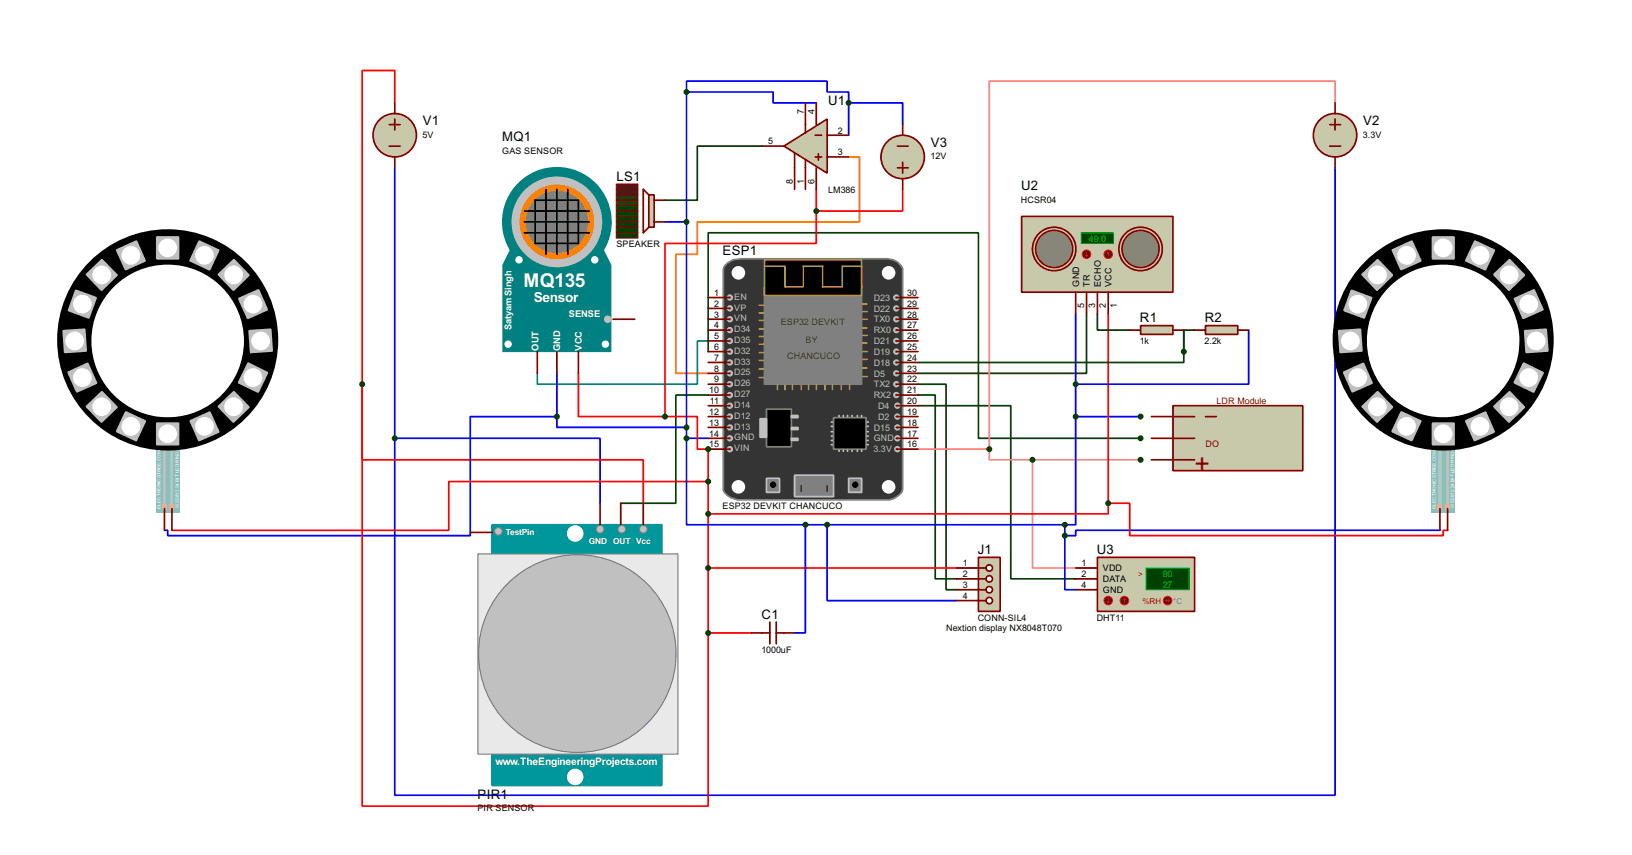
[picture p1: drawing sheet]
<svg xmlns="http://www.w3.org/2000/svg" width="383mm" height="201mm" viewBox="0 0 383 201" stroke-linecap="round" stroke-linejoin="round" font-family="sans-serif">
<path d="M255.3 73.7v14h-39.6M166.4 92.8h-7.6v25.4h-12.9M215.7 92.8h4.1v43.1h5M215.7 90.2h6.6v48.3h2.5M215.7 95.3h21.8v40.6h15.3" fill="none" stroke="#004000" stroke-width=".4"/>
<path d="M199.4 36.9h2.6v15.2h-38.1v7.6h-5.1v28h7.6" fill="none" stroke="#ff8000" stroke-width=".4"/>
<path d="M166.4 80.1h-2.5v10.1h-37.6v-2.5" fill="none" stroke="#008080" stroke-width=".4"/>
<path d="M92.8 39.4v63.5M313.7 39.4v147.3h-220.9v-83.8M92.8 102.9h48.2v15.3" fill="none" stroke="#00f" stroke-width=".4"/>
<path d="M92.8 24.2v-7.6h-7.7v91.4h66.1v10.2" fill="none" stroke="#f00" stroke-width=".4"/>
<circle cx="166.4" cy="105.5" r=".2" fill="#004000"/>
<g fill="none" stroke="#00f" stroke-width=".4">
<path d="M161.3 21.6h20.4v2.6h10.1M161.3 21.6v-2.5h33.1v2.5h5v2.6M161.3 21.6v81.3M199.4 24.2h12.7v5.1M199.4 24.2v7.6M156.3 52.1h5M252.8 73.7v24.1M293.4 77.5v12.7h-40.6M130.9 97.8v2.6h30.4M130.9 97.8h-20.4v28h-71.1v-1.3h-.7M130.9 87.7v10.1M252.8 97.8v25.4h-2.6"/>
<path d="M252.8 97.8h15.2M161.3 102.9v20.3h28M161.3 102.9h5.1M189.3 123.2v25.4h-2.6M189.3 123.2h60.9M194.4 123.2v17.8h30.4M250.2 125.8v12.7h2.6M250.2 123.2v2.6M338.4 124.5h-85.6v1.3h-2.6"/>
</g>
<path d="M179.1 34.3h-15.2v12.7h-7.6M257.9 73.7v3.8h7.6M278.2 77.5v5.1M280.7 77.5h-2.5v5.1M166.4 82.6v-27.9h63.5v48.2h38.1M278.2 82.6v2.5h-62.5" fill="none" stroke="#004000" stroke-width=".4"/>
<path d="M313.7 24.2v-5.1h-81.2v86.4M215.7 105.5h16.8M232.5 105.5v2.5h10.1M242.6 108v25.4h10.2M242.6 108h25.4" fill="none" stroke="#ff8080" stroke-width=".4"/>
<path d="M191.8 49.6v7.6h-35.5v40.6M191.8 44.5v5.1M212.1 44.5v5.1h-20.3M260.4 73.7v44.5M85.1 90.2v99.1h81.3v-40.7M135.9 87.7v10.1h20.4M156.3 97.8h7.6v7.7h2.5v43.1M166.4 113.1h-60.9v11.4h-65.1M260.4 118.2v2.5h-94M260.4 118.2h5.1v7.6h73.6v-1.3h1.1M166.4 133.4h58.4M166.4 148.6h10.2" fill="none" stroke="#f00" stroke-width=".4"/>
<circle cx="92.7" cy="31.8" r="5.1" fill="#c8c8aa" stroke="#800000" stroke-width=".4"/>
<path d="M91.5 29.3h2.5M91.5 34.3h2.5M92.8 24.2v2.5M92.8 28v2.5M92.8 36.9v2.5" fill="none" stroke="#800000" stroke-width=".4"/>
<circle cx="313.7" cy="31.8" r="5.1" fill="#c8c8aa" stroke="#800000" stroke-width=".4"/>
<path d="M312.5 29.3h2.5M312.5 34.3h2.5M313.7 24.2v2.5M313.7 28v2.5M313.7 36.9v2.5" fill="none" stroke="#800000" stroke-width=".4"/>
<path d="M170.2 62.5l.8-.7 1.3-.8 2-.2h33.3a4.4 4.4 0 0 1 4.5 2.2v51.9a3.9 3.9 0 0 1-3 2.5h-35.8a4.3 4.3 0 0 1-3.3-2.3v-51.8z" fill-rule="evenodd" fill="#343434" stroke="#808080" stroke-width=".4"/>
<path d="M179.6 67.4h22.9v22.8h-22.9z" fill="#808080" stroke="#808080" stroke-width=".4"/>
<path d="M179.6 61h22.9v8.4h-22.9z" fill="#000" stroke="#b09b04" stroke-width=".4"/>
<g fill="none" stroke="#b09b04" stroke-width=".4">
<path d="M178.4 71.7h1M178.4 73.5h1M178.4 75.2h1M178.4 77.3h1M178.4 79h1M179.6 62.5h4.9v4.9h4.3M188.8 67.1v-4.6h4.5v4.9h4.6v-4.9h4.6v4.9M202.7 71.4h1.1M202.7 73.2h1.1M202.7 75h1.1M202.7 77h1.1M202.7 78.8h1.1"/>
<path d="M178.4 80.8h1M178.4 82.8h1M178.4 84.6h1M178.4 86.7h1M178.4 88.7h1M182.7 90.5v1M184.5 90.5v1M186.2 90.5v1M188.3 90.5v1M190 90.5v1M191.8 90.5v1M193.9 90.5v1"/>
<path d="M195.6 90.5v1M197.7 90.5v1M199.7 90.5v1M202.7 80.6h1.1M202.7 82.6h1.1M202.7 84.4h1.1M202.7 86.4h1.1M202.7 88.4h1.1"/>
</g>
<g fill="#feffff" stroke="#343434" stroke-width=".4">
<circle cx="208.8" cy="64.1" r="1.8"/>
<circle cx="173.5" cy="64.1" r="1.8"/>
<circle cx="208.8" cy="114.3" r="1.8"/>
<circle cx="173.5" cy="114.3" r="1.8"/>
</g>
<g fill="#808080" stroke="#c0c0c0" stroke-width=".4">
<circle cx="210.6" cy="69.9" r=".55"/>
<circle cx="210.6" cy="72.4" r=".55"/>
<circle cx="210.6" cy="75" r=".55"/>
<circle cx="210.6" cy="77.5" r=".55"/>
<circle cx="210.6" cy="80.1" r=".55"/>
<circle cx="210.6" cy="82.6" r=".55"/>
<circle cx="210.6" cy="85.1" r=".55"/>
<circle cx="210.6" cy="87.7" r=".55"/>
<circle cx="210.6" cy="90.2" r=".55"/>
<circle cx="210.6" cy="92.8" r=".55"/>
<circle cx="210.8" cy="95.3" r=".55"/>
<circle cx="210.8" cy="97.8" r=".55"/>
<circle cx="210.8" cy="100.4" r=".55"/>
<circle cx="210.8" cy="102.9" r=".55"/>
<circle cx="210.8" cy="105.5" r=".55"/>
<circle cx="171.5" cy="95.3" r=".55"/>
<circle cx="171.5" cy="97.8" r=".55"/>
<circle cx="171.5" cy="100.4" r=".55"/>
<circle cx="171.5" cy="102.9" r=".55"/>
<circle cx="171.5" cy="105.5" r=".55"/>
<circle cx="171.5" cy="82.6" r=".55"/>
<circle cx="171.5" cy="85.1" r=".55"/>
<circle cx="171.5" cy="87.7" r=".55"/>
<circle cx="171.5" cy="90.2" r=".55"/>
<circle cx="171.5" cy="92.8" r=".55"/>
<circle cx="171.5" cy="69.9" r=".55"/>
<circle cx="171.5" cy="72.4" r=".55"/>
<circle cx="171.5" cy="75" r=".55"/>
<circle cx="171.5" cy="77.5" r=".55"/>
<circle cx="171.5" cy="80.1" r=".55"/>
</g>
<path d="M186.7 111.6h9.2v5h-9.2z" fill="#808080" stroke="#c0c0c0" stroke-width=".4"/>
<path d="M188.3 114.1v1.3M194.4 114.1v1.3" fill="none" stroke="#343434" stroke-width=".4"/>
<path d="M180.1 112.3h3.1v3.3h-3.1z" fill="#808080" stroke="#c0c0c0" stroke-width=".4"/>
<circle cx="181.6" cy="113.8" r=".55" fill="#000" stroke="#000" stroke-width=".4"/>
<path d="M199.4 112.3h3.1v3.3h-3.1z" fill="#808080" stroke="#c0c0c0" stroke-width=".4"/>
<circle cx="200.9" cy="113.8" r=".55" fill="#000" stroke="#000" stroke-width=".4"/>
<path d="M180.1 96.1h5.9v8.8h-5.9zM195.9 98.1h7.6v7.4h-7.6z" fill="#000" stroke="#808080" stroke-width=".4"/>
<g fill="#c0c0c0" stroke="#c0c0c0" stroke-width=".4">
<path d="M178.6 98.3h1.5v4.4h-1.5z"/>
<path d="M186 102.9h1.5v.5h-1.5z"/>
<path d="M186 100.4h1.5v.5h-1.5z"/>
<path d="M186 97.6h1.5v.5h-1.5z"/>
</g>
<g fill="none" stroke="#c0c0c0" stroke-width=".4">
<path d="M195.4 99.1h.2M197.2 97.6v.2M198.2 97.6v.2M199.2 97.6v.2M200.2 97.6v.2M201.5 97.6v.2M202.5 97.6v.2M203.8 99.1h.2M195.4 104.4h.2M195.4 103.4h.2M195.4 102.4h.2M195.4 101.4h.2"/>
<path d="M195.4 100.1h.2M197.2 105.7v.3M198.2 105.7v.3M199.2 105.7v.3M200.2 105.7v.3M201.5 105.7v.3M202.5 105.7v.3M203.8 104.4h.2M203.8 103.4h.2M203.8 102.4h.2M203.8 101.4h.2M203.8 100.1h.2"/>
</g>
<g fill="none" stroke="#800000" stroke-width=".4">
<path d="M166.4 69.9h5.1M166.4 72.4h5.1M166.4 75h5.1M166.4 77.5h5.1M210.6 69.9h5.1M210.6 72.4h5.1M210.6 75h5.1M210.6 77.5h5.1M166.4 80.1h5.1M166.4 82.6h5.1M166.4 85.1h5.1M166.4 87.7h5.1"/>
<path d="M166.4 90.2h5.1M166.4 92.8h5.1M166.4 95.3h5.1M166.4 97.8h5.1M210.6 80.1h5.1M210.6 82.6h5.1M210.6 85.1h5.1M210.6 87.7h5.1M210.6 90.2h5.1M210.6 92.8h5.1M210.6 95.3h5.1M210.6 97.8h5.1"/>
<path d="M166.4 100.4h5.1M166.4 102.9h5.1M166.4 105.5h5.1M210.6 100.4h5.1M210.6 102.9h5.1M210.6 105.5h5.1"/>
</g>
<path d="M115.6 123.2h39.9v61.2h-39.9z" fill="#00979c" stroke="#00979c" stroke-width=".4"/>
<path d="M112.3 130.1h47v47h-47z" fill="#e9e9e9" stroke="#757575" stroke-width=".25"/>
<circle cx="135.6" cy="153.5" r="23.2" fill="#c0c0c0" stroke="#757575" stroke-width=".25"/>
<g fill="#fff" stroke="#fff" stroke-width=".4">
<circle cx="135.1" cy="182.4" r="1.75"/>
<circle cx="135.1" cy="125.3" r="1.75"/>
</g>
<g fill="#c0c0c0" stroke="#808080" stroke-width=".25">
<circle cx="151.1" cy="124.3" r=".9"/>
<circle cx="146.1" cy="124.3" r=".9"/>
<circle cx="141" cy="124.3" r=".9"/>
<circle cx="117.1" cy="124.8" r=".9"/>
</g>
<path d="M141 118.2v5M145.9 118.2v5M151.2 118.2v5M110.5 125h5.1" fill="none" stroke="#800000" stroke-width=".4"/>
<path d="M184.2 34.3l10.2-6.3v12.7z" fill="#c8c8aa" stroke="#800000" stroke-width=".4"/>
<path d="M179.1 34.3h5.1M186.7 35.9v8.6M189.3 24.2v7.1M189.3 37.6v6.9M191.6 31.8h1.5M191.6 36.9h1.5M191.8 24.2v5.1M191.8 39.4v5.1M192.3 36.1v1.5M194.4 31.8h5M194.4 36.9h5" fill="none" stroke="#800000" stroke-width=".4"/>
<path d="M240.1 50.8h35.5v17.8h-35.5z" fill="#c8c8aa" stroke="#800000" stroke-width=".4"/>
<g fill="#c8c8aa" stroke="#800000" stroke-width=".4">
<circle cx="247.7" cy="58.5" r="5.1"/>
<circle cx="268" cy="58.5" r="5.1"/>
</g>
<circle cx="247.7" cy="58.5" r="4.4" fill="#c8c8aa"/>
<circle cx="247.7" cy="58.5" r="4.4" fill="#000"/>
<circle cx="247.7" cy="58.5" r="4.4" fill="none" stroke="#c8c8aa" stroke-width=".4"/>
<circle cx="247.7" cy="58.5" r="4.4" fill="none" stroke="#800000" stroke-width=".4"/>
<circle cx="268" cy="58.5" r="4.4" fill="#c8c8aa"/>
<circle cx="268" cy="58.5" r="4.4" fill="#000"/>
<circle cx="268" cy="58.5" r="4.4" fill="none" stroke="#c8c8aa" stroke-width=".4"/>
<circle cx="268" cy="58.5" r="4.4" fill="none" stroke="#800000" stroke-width=".4"/>
<path d="M254.1 54.7h7.6v2.5h-7.6z" fill="#004000" stroke="#0f0" stroke-width=".23"/>
<path d="M252.8 68.6v5.1M255.3 68.6v5.1M257.9 68.6v5.1M260.4 68.6v5.1" fill="none" stroke="#800000" stroke-width=".4"/>
<circle cx="260.4" cy="59.7" r="1" fill="#400000" stroke="#f00" stroke-width=".23"/>
<path d="M260.4 59.2l-.2 .3M260.4 59.2l.3 .3M260.4 59.2v1" fill="none" stroke="#f00" stroke-width=".23"/>
<circle cx="255.3" cy="59.7" r="1" fill="#400000" stroke="#f00" stroke-width=".23"/>
<path d="M255.1 60l.2 .2M255.3 59.2v1M255.6 60l-.3 .2" fill="none" stroke="#f00" stroke-width=".23"/>
<path d="M120.7 57.2h20.3l2.6 5.1v20.3h-25.4v-20.3z" fill-rule="evenodd" fill="#008080" stroke="#008080" stroke-width=".23"/>
<circle cx="130.8" cy="52.1" r="12.7" fill="#008080" stroke="#008080" stroke-width=".4"/>
<circle cx="130.8" cy="52.1" r="10.5" fill="#c0c0c0" stroke="#c0c0c0" stroke-width=".4"/>
<circle cx="130.8" cy="52.1" r="8.1" fill="#808080" stroke="#ff8000" stroke-width="1.4"/>
<path d="M123.2 49.6h15.3M123.2 52.1h15.3M123.2 54.7h15.3M125.8 47h10.1v10.2h-10.1zM128.3 44.5v15.2M130.9 44.5v15.2M133.4 44.5v15.2" fill="none" stroke="#000" stroke-width=".4"/>
<g fill="#fff" stroke="#fff" stroke-width=".23">
<circle cx="119.4" cy="80.8" r=".75"/>
<circle cx="142.2" cy="80.8" r=".75"/>
<circle cx="139.7" cy="61" r=".75"/>
<circle cx="121.9" cy="61" r=".75"/>
</g>
<circle cx="142.8" cy="75" r=".75" fill="#c0c0c0" stroke="#c0c0c0" stroke-width=".23"/>
<path d="M144.1 75h5.1M126.3 82.6v5.1M130.9 82.6v5.1M135.9 82.6v5.1" fill="none" stroke="#800000" stroke-width=".4"/>
<path d="M229.9 130.9h5.1v12.7h-5.1z" fill="#c8c8aa" stroke="#800000" stroke-width=".4"/>
<path d="M229.9 133.4h1.8" fill="none" stroke="#800000" stroke-width=".4"/>
<circle cx="232.4" cy="133.4" r=".75" fill="#feffff" stroke="#800000" stroke-width=".4"/>
<path d="M229.9 135.9h1.8" fill="none" stroke="#800000" stroke-width=".4"/>
<circle cx="232.4" cy="135.9" r=".75" fill="#feffff" stroke="#800000" stroke-width=".4"/>
<path d="M229.9 138.5h1.8" fill="none" stroke="#800000" stroke-width=".4"/>
<circle cx="232.4" cy="138.5" r=".75" fill="#feffff" stroke="#800000" stroke-width=".4"/>
<path d="M229.9 141h1.8" fill="none" stroke="#800000" stroke-width=".4"/>
<circle cx="232.4" cy="141" r=".75" fill="#feffff" stroke="#800000" stroke-width=".4"/>
<path d="M224.8 133.4h5.1M224.8 135.9h5.1M224.8 138.5h5.1M224.8 141h5.1" fill="none" stroke="#800000" stroke-width=".4"/>
<path d="M257.9 130.9h22.8v12.7h-22.8z" fill="#c8c8aa" stroke="#800000" stroke-width=".4"/>
<path d="M269.3 133.4h10.2v5.1h-10.2z" fill="#004000" stroke="#0f0" stroke-width=".23"/>
<path d="M252.8 135.9h5.1M252.8 133.4h5.1M252.8 138.5h5.1" fill="none" stroke="#800000" stroke-width=".4"/>
<circle cx="264.2" cy="141" r="1" fill="#400000" stroke="#f00" stroke-width=".23"/>
<path d="M264.2 140.5l-.2 .3M264.2 140.5l.3 .3M264.2 140.5v1" fill="none" stroke="#f00" stroke-width=".23"/>
<circle cx="260.4" cy="141" r="1" fill="#400000" stroke="#f00" stroke-width=".23"/>
<path d="M260.2 141.3l.2 .2M260.4 140.5v1M260.7 141.3l-.3 .2" fill="none" stroke="#f00" stroke-width=".23"/>
<circle cx="274.3" cy="141" r="1" fill="#400000" stroke="#f00" stroke-width=".23"/>
<path d="M273.9 141h1M273.9 141l.2 .3M274.1 140.8l-.2 .2M274.6 140.8l.3 .2M274.9 141l-.3 .3" fill="none" stroke="#f00" stroke-width=".23"/>
<circle cx="212.1" cy="36.9" r="5.1" fill="#c8c8aa" stroke="#800000" stroke-width=".4"/>
<path d="M210.9 39.4h2.5M210.9 34.3h2.5M212.1 29.3v2.5M212.1 38.1v2.6M212.1 42v2.5" fill="none" stroke="#800000" stroke-width=".4"/>
<g fill="#004000" stroke="#004000" stroke-width=".4">
<circle cx="92.7" cy="102.9" r=".5"/>
<circle cx="85.1" cy="90.2" r=".5"/>
<circle cx="166.4" cy="105.5" r=".5"/>
<circle cx="166.4" cy="120.7" r=".5"/>
<circle cx="161.3" cy="102.9" r=".5"/>
</g>
<g fill="#400000" stroke="#800000" stroke-width=".23">
<path d="M144.8 43.2h5.1v1.3h-5.1z"/>
<path d="M144.8 44.5h5.1v1.3h-5.1z"/>
</g>
<g fill="#404000" stroke="#800000" stroke-width=".23">
<path d="M144.8 45.8h5.1v1.2h-5.1z"/>
<path d="M144.8 47h5.1v1.3h-5.1z"/>
</g>
<g fill="#064000" stroke="#800000" stroke-width=".23">
<path d="M144.8 49.6h5.1v1.2h-5.1z"/>
<path d="M144.8 50.8h5.1v1.3h-5.1z"/>
<path d="M144.8 52.1h5.1v1.3h-5.1z"/>
<path d="M144.8 53.4h5.1v1.3h-5.1z"/>
<path d="M144.8 54.7h5.1v1.2h-5.1z"/>
<path d="M144.8 48.3h5.1v1.3h-5.1z"/>
</g>
<path d="M152.5 45.8h1.2v7.6h-1.2z" fill="#c8c8aa" stroke="#800000" stroke-width=".4"/>
<path d="M152.5 45.8l-1.3-1.3v10.2l1.3-1.3M153.7 47h2.6M153.7 52.1h2.6" fill="none" stroke="#800000" stroke-width=".4"/>
<circle cx="161.3" cy="100.4" r=".5" fill="#004000" stroke="#004000" stroke-width=".4"/>
<path d="M275.6 95.3h30.5v15.2h-30.5z" fill="#c8c8aa" stroke="#800000" stroke-width=".4"/>
<path d="M270.6 97.8h10.1M283.3 97.8h2.5M270.6 102.9h10.1M270.6 108h10.1" fill="none" stroke="#800000" stroke-width=".4"/>
<g fill="#004000" stroke="#004000" stroke-width=".4">
<circle cx="268" cy="102.9" r=".5"/>
<circle cx="252.7" cy="97.8" r=".5"/>
<circle cx="268" cy="97.8" r=".5"/>
<circle cx="232.4" cy="105.5" r=".5"/>
<circle cx="268" cy="108" r=".5"/>
<circle cx="166.4" cy="133.4" r=".5"/>
<circle cx="194.3" cy="123.2" r=".5"/>
<circle cx="242.6" cy="108" r=".5"/>
<circle cx="250.2" cy="123.2" r=".5"/>
<circle cx="156.2" cy="97.8" r=".5"/>
<circle cx="161.3" cy="52.1" r=".5"/>
<circle cx="161.3" cy="21.6" r=".5"/>
<circle cx="191.8" cy="49.6" r=".5"/>
<circle cx="199.4" cy="24.2" r=".5"/>
</g>
<path d="M336.4 105.5h5.5v14.9h-5.5z" fill="#87c0bb"/>
<path d="M338.4 105.5v13.2M340.2 105.5v13.2" fill="none" stroke="#c0c0c0" stroke-width=".65"/>
<path d="M320.1 62.5a25.4 25.4 0 0 1 26.4-7.3l2.8 1 2.5 1.2-3 7.2a16.5 16.5 0 0 0-10.9-2.6 16.4 16.4 0 0 0-11.5 5.1 20.6 20.6 0 0 0-5 8.9 19.5 19.5 0 0 0 3.5 15.5 21.6 21.6 0 0 0 8.7 5.8 18.2 18.2 0 0 0 21.5-8.6l1.1-2.5 .7-2.8 .3-6.4-.8-2.3a16.7 16.7 0 0 0-7.6-10.1l3-7.2a25.9 25.9 0 0 1 10 34.6l-4.1 5.6-2.6 2a22.9 22.9 0 0 1-16.5 5.9 25.5 25.5 0 0 1-20.3-10.7l-2.3-4.1-.5-1.5-1.2-2.8a26.6 26.6 0 0 1 1.5-17.3z" fill-rule="evenodd" fill="#000"/>
<g fill="none" stroke="#000" stroke-width=".65">
<circle cx="339.1" cy="79.8" r="25.7"/>
<circle cx="339.1" cy="80.1" r="18.3"/>
</g>
<g fill="#c0c0c0" stroke="#c0c0c0" stroke-width=".4">
<path d="M336.6 55.7h5.1v5.1h-5.1z"/>
<path d="M336.6 99.4h5.1v5h-5.1z"/>
</g>
<g fill="#fff" stroke="#fff" stroke-width=".4">
<circle cx="339.1" cy="58.2" r="2"/>
<circle cx="347.7" cy="60" r="2"/>
<circle cx="354.6" cy="64.6" r="2"/>
<circle cx="359.2" cy="71.4" r="2"/>
<circle cx="360.9" cy="80.1" r="2"/>
<circle cx="330.5" cy="100.1" r="2"/>
<circle cx="323.6" cy="95.5" r="2"/>
<circle cx="359.2" cy="88.7" r="2"/>
<circle cx="354.6" cy="95.5" r="2"/>
<circle cx="347.7" cy="100.1" r="2"/>
<circle cx="339.1" cy="101.9" r="2"/>
<circle cx="319" cy="88.7" r="2"/>
<circle cx="317.3" cy="80.1" r="2"/>
<circle cx="319" cy="71.4" r="2"/>
<circle cx="323.6" cy="64.6" r="2"/>
<circle cx="330.5" cy="60" r="2"/>
</g>
<g fill="#c0c0c0" stroke="#c0c0c0" stroke-width=".4">
<path d="M317.6 68.2l4.7 1.7-1.7 4.8-4.8-1.8z" fill-rule="evenodd"/>
<path d="M346.6 56.6l4.6 2.2-2.2 4.6-4.6-2.2z" fill-rule="evenodd"/>
<path d="M351 64.5l3.7-3.5 3.5 3.6-3.6 3.6z" fill-rule="evenodd"/>
<path d="M355.9 70.1l4.6-2 2.1 4.6-4.7 2.1z" fill-rule="evenodd"/>
<path d="M358.3 77.7l5-.4 .4 5.1-5.1 .4z" fill-rule="evenodd"/>
<path d="M358 85.3l4.6 2.2-2.2 4.6-4.6-2.2z" fill-rule="evenodd"/>
<path d="M351 95.5l3.7-3.5 3.5 3.6-3.6 3.5z" fill-rule="evenodd"/>
<path d="M320.1 64.5l3.6-3.5 3.5 3.6-3.6 3.6z" fill-rule="evenodd"/>
<path d="M329.3 96.7l4.6 2.2-2.2 4.6-4.6-2.2z" fill-rule="evenodd"/>
<path d="M320.1 95.5l3.6-3.5 3.5 3.6-3.6 3.5z" fill-rule="evenodd"/>
<path d="M315.7 87.4l4.7-2.1 2 4.7-4.6 2z" fill-rule="evenodd"/>
<path d="M314.6 77.7l5.1-.4 .3 5.1-5.1 .4z" fill-rule="evenodd"/>
<path d="M327.2 58.7l4.6-2.1 2.1 4.7-4.7 2z" fill-rule="evenodd"/>
<path d="M344.4 98.8l4.7-2 2 4.6-4.6 2.1z" fill-rule="evenodd"/>
</g>
<g fill="#edd17e">
<path d="M337.9 118.4h1v1.3h-1z"/>
<path d="M339.7 118.4h1v1.3h-1z"/>
</g>
<path d="M338.4 119.4v5.1M340.2 119.4v5.1" fill="none" stroke="#800000" stroke-width=".4"/>
<g fill="#004000" stroke="#004000" stroke-width=".4">
<circle cx="250.2" cy="125.8" r=".5"/>
<circle cx="260.4" cy="118.2" r=".5"/>
</g>
<path d="M36.6 105.5h5.6v14.9h-5.6z" fill="#87c0bb"/>
<path d="M38.7 105.5v13.2M40.4 105.5v13.2" fill="none" stroke="#c0c0c0" stroke-width=".65"/>
<path d="M20.4 62.5a25.4 25.4 0 0 1 29.2-6.3l2.5 1.2-3 7.2a16.7 16.7 0 0 0-10.9-2.6 16.4 16.4 0 0 0-11.5 5.1 20 20 0 0 0-5.1 8.9 18.3 18.3 0 0 0 6.6 18.3l1.6 1a16.7 16.7 0 0 0 14.2 2.3 17.8 17.8 0 0 0 13.2-14.2l.3-6.4-.8-2.3a15.3 15.3 0 0 0-5.3-8.4l-2.3-1.7 3-7.2a25.8 25.8 0 0 1 9.9 34.6l-4 5.6-2.6 2a22.9 22.9 0 0 1-16.5 5.9 25.2 25.2 0 0 1-22.6-14.8l-.5-1.5-1.3-2.8a27.2 27.2 0 0 1 1.6-17.3l2-3.3z" fill-rule="evenodd" fill="#000"/>
<g fill="none" stroke="#000" stroke-width=".65">
<circle cx="39.4" cy="79.8" r="25.7"/>
<circle cx="39.4" cy="80.1" r="18.3"/>
</g>
<g fill="#c0c0c0" stroke="#c0c0c0" stroke-width=".4">
<path d="M36.9 55.7h5.1v5.1h-5.1z"/>
<path d="M36.9 99.4h5.1v5h-5.1z"/>
</g>
<g fill="#fff" stroke="#fff" stroke-width=".4">
<circle cx="39.4" cy="58.2" r="2"/>
<circle cx="48" cy="60" r="2"/>
<circle cx="54.9" cy="64.6" r="2"/>
<circle cx="59.4" cy="71.4" r="2"/>
<circle cx="61.2" cy="80.1" r="2"/>
<circle cx="30.7" cy="100.1" r="2"/>
<circle cx="23.9" cy="95.5" r="2"/>
<circle cx="59.4" cy="88.7" r="2"/>
<circle cx="54.9" cy="95.5" r="2"/>
<circle cx="48" cy="100.1" r="2"/>
<circle cx="39.4" cy="101.9" r="2"/>
<circle cx="19.3" cy="88.7" r="2"/>
<circle cx="17.5" cy="80.1" r="2"/>
<circle cx="19.3" cy="71.4" r="2"/>
<circle cx="23.9" cy="64.6" r="2"/>
<circle cx="30.7" cy="60" r="2"/>
</g>
<g fill="#c0c0c0" stroke="#c0c0c0" stroke-width=".4">
<path d="M17.8 68.2l4.8 1.7-1.7 4.8-4.8-1.8z" fill-rule="evenodd"/>
<path d="M46.8 56.6l4.6 2.2-2.1 4.6-4.6-2.2z" fill-rule="evenodd"/>
<path d="M51.3 64.5l3.7-3.5 3.5 3.6-3.6 3.6z" fill-rule="evenodd"/>
<path d="M56.1 70.1l4.7-2 2 4.6-4.6 2.1z" fill-rule="evenodd"/>
<path d="M58.6 77.7l5-.4 .4 5.1-5.1 .4z" fill-rule="evenodd"/>
<path d="M58.3 85.3l4.6 2.2-2.2 4.6-4.6-2.2z" fill-rule="evenodd"/>
<path d="M51.3 95.5l3.7-3.5 3.5 3.6-3.6 3.5z" fill-rule="evenodd"/>
<path d="M20.3 64.5l3.7-3.5 3.5 3.6-3.6 3.6z" fill-rule="evenodd"/>
<path d="M29.6 96.7l4.6 2.2-2.2 4.6-4.6-2.2z" fill-rule="evenodd"/>
<path d="M20.3 95.5l3.7-3.5 3.5 3.6-3.6 3.5z" fill-rule="evenodd"/>
<path d="M16 87.4l4.6-2.1 2.1 4.7-4.6 2z" fill-rule="evenodd"/>
<path d="M14.9 77.7l5-.4 .4 5.1-5.1 .4z" fill-rule="evenodd"/>
<path d="M27.4 58.7l4.7-2.1 2 4.7-4.6 2z" fill-rule="evenodd"/>
<path d="M44.7 98.8l4.6-2 2.1 4.6-4.6 2.1z" fill-rule="evenodd"/>
</g>
<g fill="#edd17e">
<path d="M38.2 118.4h1v1.3h-1z"/>
<path d="M39.9 118.4h1v1.3h-1z"/>
</g>
<path d="M38.7 119.4v5.1M40.4 119.4v5.1M176.6 148.6h4.3M180.9 146.1v5.1M182.4 146.1v5.1M182.4 148.6h4.3" fill="none" stroke="#800000" stroke-width=".4"/>
<g fill="#004000" stroke="#004000" stroke-width=".4">
<circle cx="130.8" cy="97.8" r=".5"/>
<circle cx="166.4" cy="113.1" r=".5"/>
</g>
<path d="M268 76.5h7.6v2h-7.6z" fill="#c8c8aa" stroke="#800000" stroke-width=".4"/>
<path d="M265.5 77.5h2.5M275.6 77.5h2.6" fill="none" stroke="#800000" stroke-width=".4"/>
<g fill="#004000" stroke="#004000" stroke-width=".4">
<circle cx="166.4" cy="148.6" r=".5"/>
<circle cx="189.2" cy="123.2" r=".5"/>
</g>
<path d="M283.3 76.5h7.6v2h-7.6z" fill="#c8c8aa" stroke="#800000" stroke-width=".4"/>
<path d="M280.7 77.5h2.6M290.9 77.5h2.5" fill="none" stroke="#800000" stroke-width=".4"/>
<g fill="#004000" stroke="#004000" stroke-width=".4">
<circle cx="252.7" cy="90.2" r=".5"/>
<circle cx="278.1" cy="82.6" r=".5"/>
</g>
<text font-size="7" fill="#800000" x="280.7" y="111.2">+</text>
<text font-size="5" fill="#fff" x="123" y="67.4">MQ135</text>
<text font-size="3.6" fill="#fff" x="125.4" y="71">Sensor</text>
<g font-size="3.5">
<text x="99.4" y="29.4">V1</text>
<text x="194.6" y="24.6">U1</text>
<text x="320.3" y="29.4">V2</text>
<text x="118" y="33.2">MQ1</text>
<text x="218.7" y="34.5">V3</text>
<text x="144.9" y="42.6">LS1</text>
<text x="239.9" y="44.6">U2</text>
<text x="169.8" y="59.9">ESP1</text>
<text x="267.9" y="75.7">R1</text>
<text x="283.1" y="75.7">R2</text>
<text x="229.8" y="130.1">J1</text>
<text x="257.7" y="130.1">U3</text>
<text x="179" y="145.3">C1</text>
<text x="112.2" y="187.6">PIR1</text>
</g>
<text font-size="2.7" fill="#fff" x="116.4" y="179.5">www.TheEngineeringProjects.com</text>
<g font-size="2.5" fill="#fff">
<text x="120.2" y="77.5" transform="rotate(-90 120.2 77.5)">Satyam Singh</text>
<text x="133.7" y="74.4">SENSE</text>
<text x="126.6" y="82.3" transform="rotate(-90 126.6 82.3)">OUT</text>
<text x="131.7" y="82.4" transform="rotate(-90 131.7 82.4)">GND</text>
<text x="136.7" y="82.3" transform="rotate(-90 136.7 82.3)">VCC</text>
</g>
<g font-size="2.4">
<text x="188.9" y="26.7" transform="rotate(-90 188.9 26.7)">7</text>
<text x="191.4" y="26.7" transform="rotate(-90 191.4 26.7)">4</text>
<text x="99.3" y="32.3">5V</text>
<text x="180.5" y="33.9">5</text>
<text x="196.9" y="31.4">2</text>
<text x="320.3" y="32.3">3.3V</text>
<text x="118" y="36.1">GAS SENSOR</text>
<text x="196.9" y="36.5">3</text>
<text x="218.7" y="37.4">12V</text>
<text x="186.3" y="43.1" transform="rotate(-90 186.3 43.1)">8</text>
<text x="188.9" y="43.1" transform="rotate(-90 188.9 43.1)">1</text>
<text x="191.4" y="43.1" transform="rotate(-90 191.4 43.1)">6</text>
<text x="194.6" y="45.4">LM386</text>
<text x="239.9" y="47.6">HCSR04</text>
<text x="144.8" y="57.9">SPEAKER</text>
<text x="167.8" y="69.5">1</text>
<text x="167.8" y="72">2</text>
<text x="213.2" y="69.5">30</text>
<text x="213.2" y="72">29</text>
<text x="253.6" y="67.3" transform="rotate(-90 253.6 67.3)">GND</text>
<text x="256.1" y="67.3" transform="rotate(-90 256.1 67.3)">TR</text>
<text x="258.7" y="67.3" transform="rotate(-90 258.7 67.3)">ECHO</text>
<text x="261.2" y="67.3" transform="rotate(-90 261.2 67.3)">VCC</text>
<text x="167.8" y="74.6">3</text>
<text x="167.8" y="77.1">4</text>
<text x="213.2" y="74.6">28</text>
<text x="213.2" y="77.1">27</text>
<text x="254.8" y="72.3" transform="rotate(-90 254.8 72.3)">5</text>
<text x="257.3" y="72.3" transform="rotate(-90 257.3 72.3)">3</text>
<text x="259.9" y="72.3" transform="rotate(-90 259.9 72.3)">2</text>
<text x="262.4" y="72.3" transform="rotate(-90 262.4 72.3)">1</text>
<text x="167.8" y="79.7">5</text>
<text x="167.8" y="82.2">6</text>
<text x="213.2" y="79.7">26</text>
<text x="213.2" y="82.2">25</text>
<text x="267.8" y="80.7">1k</text>
<text x="283.1" y="80.7">2.2k</text>
<text x="167.8" y="84.7">7</text>
<text x="167.8" y="87.3">8</text>
<text x="167.8" y="89.8">9</text>
<text x="213.2" y="84.7">24</text>
<text x="213.2" y="87.3">23</text>
<text x="213.2" y="89.8">22</text>
<text x="166.7" y="92.4">10</text>
<text x="166.8" y="94.9">11</text>
<text x="213.2" y="92.4">21</text>
<text x="213.2" y="94.9">20</text>
<text x="166.7" y="97.4">12</text>
<text x="166.7" y="100">13</text>
<text x="213.2" y="97.4">19</text>
<text x="213.2" y="100">18</text>
<text x="166.7" y="102.5">14</text>
<text x="166.7" y="105.1">15</text>
<text x="213.2" y="102.5">17</text>
<text x="213.2" y="105.1">16</text>
<text x="169.8" y="119.6">ESP32 DEVKIT CHANCUCO</text>
<text x="226.2" y="133">1</text>
<text x="226.2" y="135.5">2</text>
<text x="254.2" y="135.5">2</text>
<text x="254.2" y="133">1</text>
<text x="259.1" y="136.7">DATA</text>
<text x="259.1" y="134.2">VDD</text>
<text x="226.2" y="138.1">3</text>
<text x="226.2" y="140.6">4</text>
<text x="254.2" y="138.1">4</text>
<text x="259.1" y="139.3">GND</text>
<text x="222.3" y="148.1">Nextion display NX8048T070</text>
<text x="229.7" y="145.8">CONN-SIL4</text>
<text x="257.7" y="145.8">DHT11</text>
<text x="178.9" y="153.4">1000uF</text>
<text x="112.2" y="190.5">PIR SENSOR</text>
</g>
<g font-size="2.4" fill="#0f0">
<text x="255.9" y="56.7">49.0</text>
<text x="273.2" y="135.5">80</text>
<text x="273.2" y="138">27</text>
</g>
<g font-size="2.4" fill="#c0c0c0">
<text x="172.5" y="70.4">EN</text>
<text x="205.3" y="70.6">D23</text>
<text x="172.5" y="72.9">VP</text>
<text x="172.5" y="75.5">VN</text>
<text x="172.5" y="78">D34</text>
<text x="205.3" y="73.2">D22</text>
<text x="205.3" y="75.7">TX0</text>
<text x="172.5" y="80.5">D35</text>
<text x="172.5" y="83.1">D32</text>
<text x="205.3" y="78.2">RX0</text>
<text x="205.3" y="80.8">D21</text>
<text x="205.3" y="83.3">D19</text>
<text x="172.5" y="85.6">D33</text>
<text x="172.5" y="88.2">D25</text>
<text x="205.3" y="85.9">D18</text>
<text x="205.3" y="88.4">D5</text>
<text x="172.5" y="90.7">D26</text>
<text x="172.5" y="93.2">D27</text>
<text x="172.5" y="95.8">D14</text>
<text x="205.3" y="90.9">TX2</text>
<text x="205.3" y="93.5">RX2</text>
<text x="172.5" y="98.3">D12</text>
<text x="172.5" y="100.9">D13</text>
<text x="205.3" y="101.1">D15</text>
<text x="206.3" y="96">D4</text>
<text x="206.3" y="98.6">D2</text>
<text x="172.5" y="103.4">GND</text>
<text x="172.5" y="105.9">VIN</text>
<text x="205.3" y="106.2">3.3V</text>
<text x="205.3" y="103.6">GND</text>
</g>
<g font-size="2.4" fill="#343434">
<text x="183.4" y="76.2">ESP32 DEVKIT</text>
<text x="189.3" y="80.5">BY</text>
<text x="185" y="84.3">CHANCUCO</text>
</g>
<g font-size="2.4" fill="#800000">
<text x="285.8" y="94.8">LDR Module</text>
<text x="283.3" y="104.9">DO</text>
</g>
<g font-size="2.2" fill="#fff">
<text x="118.8" y="125.5">TestPin</text>
<text x="138.4" y="127.8">GND OUT Vcc</text>
</g>
<g font-size="2.1" fill="#c00000">
<text x="267.5" y="135.4">&gt;</text>
<text x="268.5" y="141.7">%RH</text>
</g>
<text font-size="2.1" fill="#808080" x="275.7" y="141.7">°C</text>
<g font-size="1.2" fill="#fff">
<text x="37.7" y="119.4" transform="rotate(-90 37.7 119.4)">ELECTRONICSTREE.COM</text>
<text x="42" y="119.2" transform="rotate(-90 42 119.2)">WS2812</text>
<text x="42" y="114.7" transform="rotate(-90 42 114.7)">24 BIT LED RING</text>
<text x="337.4" y="119.4" transform="rotate(-90 337.4 119.4)">ELECTRONICSTREE.COM</text>
<text x="341.7" y="119.2" transform="rotate(-90 341.7 119.2)">WS2812</text>
<text x="341.7" y="114.7" transform="rotate(-90 341.7 114.7)">24 BIT LED RING</text>
</g>
</svg>
